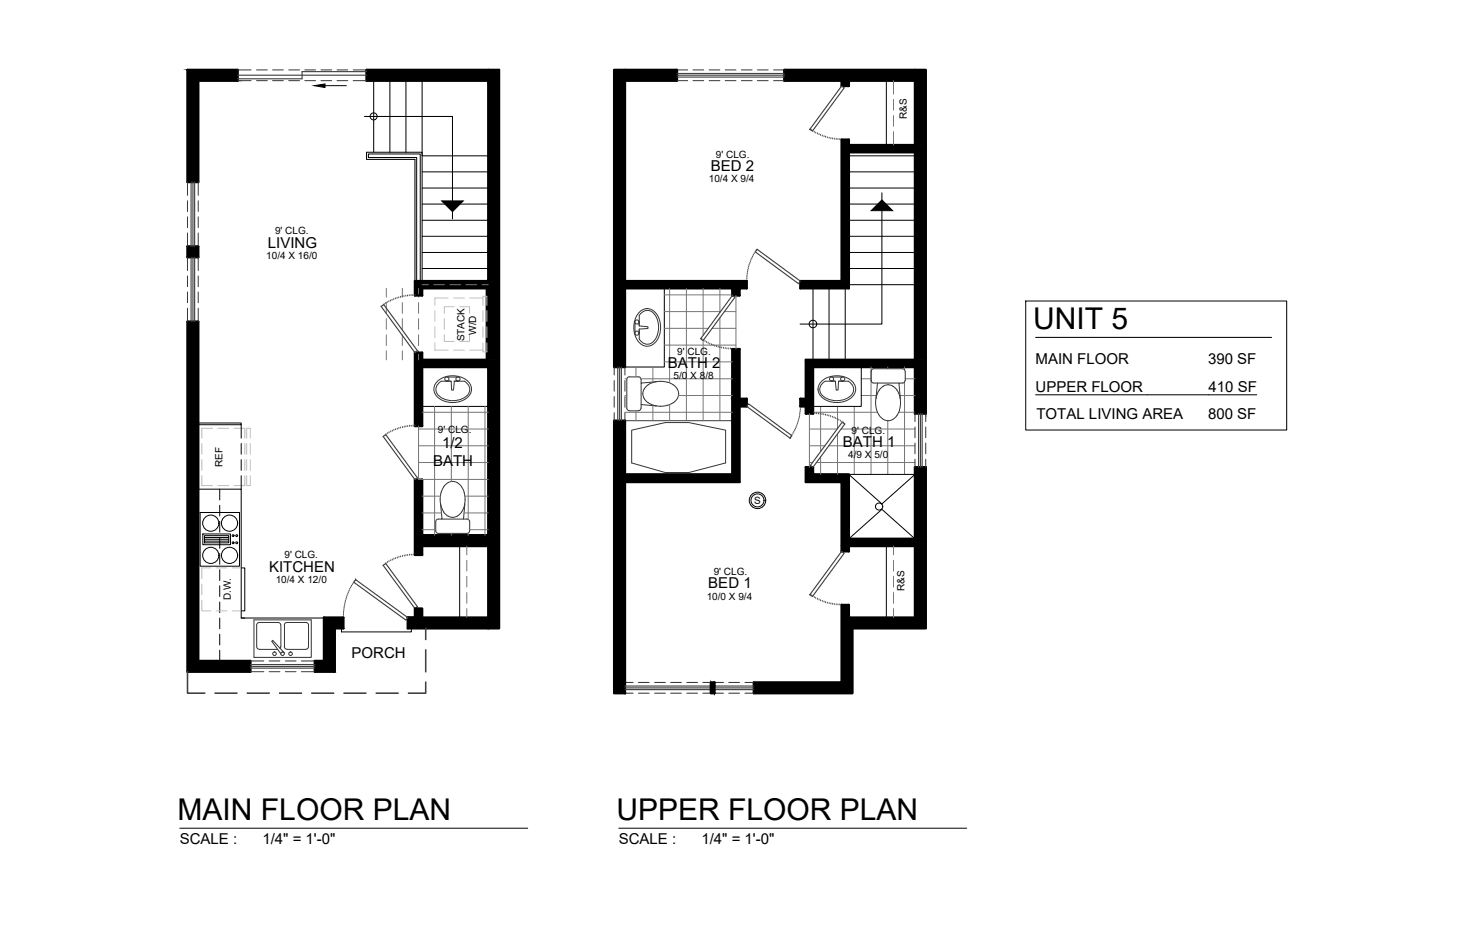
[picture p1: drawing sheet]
<svg xmlns="http://www.w3.org/2000/svg" width="432mm" height="279mm" viewBox="0 0 432 279" stroke-linecap="round" stroke-linejoin="round" font-family="sans-serif">
<!-- layer: M-TEXT -->
<g fill="#000" stroke="#000" stroke-width=".3">
<path d="M92.9 25.3l3.2-.5v1.1zM257.5 62.3l3.1-3.2 3.2 3.2zM122.6 161.4h2.2v2.7z"/>
<path d="M55.4 23.8l3.2 30v-30zM55.4 23.8l3.2 30h-3.2z"/>
<path d="M55.4 20.7l14.8 3.1v-3.1zM55.4 20.7l14.8 3.1h-14.8z"/>
<path d="M108.3 20.7l39.2 3.1v-3.1zM108.3 20.7l39.2 3.1h-39.2z"/>
<path d="M144.3 23.8l3.2 59.3v-59.3zM144.3 23.8l3.2 59.3h-3.2z"/>
<path d="M181.5 23.8l3.2 59.3v-59.3zM181.5 23.8l3.2 59.3h-3.2z"/>
<path d="M181.5 20.7l18.6 3.1v-3.1zM181.5 20.7l18.6 3.1h-18.6z"/>
<path d="M248.8 23.8l2.1 1.6v-1.6zM248.8 23.8l2.1 1.6h-2.1z"/>
<path d="M231.8 20.7l41.8 3.1v-3.1zM231.8 20.7l41.8 3.1h-41.8z"/>
<path d="M270.4 23.8l3.2 19.1v-19.1zM270.4 23.8l3.2 19.1h-3.2z"/>
<path d="M248.8 41.3l2.1 1.6v-1.6zM248.8 41.3l2.1 1.6h-2.1z"/>
<path d="M248.8 45l2.1 38.1v-38.1zM248.8 45l2.1 38.1h-2.1z"/>
<path d="M248.8 42.9l24.8 2.1v-2.1zM248.8 42.9l24.8 2.1h-24.8z"/>
<path d="M270.4 45l3.2 61.4v-61.4zM270.4 45l3.2 61.4h-3.2z"/>
<path d="M55.4 72.9l3.2 3.1v-3.1zM55.4 72.9l3.2 3.1h-3.2z"/>
<path d="M55.4 95.1l3.2 100.3v-100.3zM55.4 95.1l3.2 100.3h-3.2z"/>
<path d="M122.6 85.2l2.2 2.1v-2.1zM122.6 85.2l2.2 2.1h-2.2z"/>
<path d="M122.6 83.1l24.9 2.1v-2.1zM122.6 83.1l24.9 2.1h-24.9z"/>
<path d="M143.9 85.2l3.6 21.2v-21.2zM143.9 85.2l3.6 21.2h-3.6z"/>
<path d="M181.5 85.2l3.2 23.3v-23.3zM181.5 85.2l3.2 23.3h-3.2z"/>
<path d="M216.5 85.2l2.1 2.1v-2.1zM216.5 85.2l2.1 2.1h-2.1z"/>
<path d="M181.5 83.1l39.2 2.1v-2.1zM181.5 83.1l39.2 2.1h-39.2z"/>
<path d="M236.6 83.1l14.3 2.1v-2.1zM236.6 83.1l14.3 2.1h-14.3z"/>
<path d="M122.6 104.3l2.2 2.1v-2.1zM122.6 104.3l2.2 2.1h-2.2z"/>
<path d="M122.6 108.5l2.2 17.5v-17.5zM122.6 108.5l2.2 17.5h-2.2z"/>
<path d="M122.6 106.4l24.9 2.1v-2.1zM122.6 106.4l24.9 2.1h-24.9z"/>
<path d="M144.3 108.5l3.2 49.8v-49.8zM144.3 108.5l3.2 49.8h-3.2z"/>
<path d="M216.5 103.2l2.1 14.7v-14.7zM216.5 103.2l2.1 14.7h-2.1z"/>
<path d="M216.5 117.9l4.2 2.3v-2.3zM216.5 117.9l4.2 2.3h-4.2z"/>
<path d="M238.2 108.5l2.1 9.4v-9.4zM238.2 108.5l2.1 9.4h-2.1z"/>
<path d="M236.6 117.9l3.7 2.3v-2.3zM236.6 117.9l3.7 2.3h-3.7z"/>
<path d="M238.2 106.4l35.4 2.1v-2.1zM238.2 106.4l35.4 2.1h-35.4z"/>
<path d="M270.4 108.5l3.2 13.8v-13.8zM270.4 108.5l3.2 13.8h-3.2z"/>
<path d="M181.5 124.4l3.2 15.9v-15.9zM181.5 124.4l3.2 15.9h-3.2z"/>
<path d="M216.5 120.2l2.1 20.1v-20.1zM216.5 120.2l2.1 20.1h-2.1z"/>
<path d="M238.2 120.2l2.1 2.1v-2.1zM238.2 120.2l2.1 2.1h-2.1z"/>
<path d="M238.2 138.1l2.1 2.2v-2.2zM238.2 138.1l2.1 2.2h-2.1z"/>
<path d="M270.4 138.1l3.2 21.2v-21.2zM270.4 138.1l3.2 21.2h-3.2z"/>
<path d="M122.6 141.8l2.2 16.5v-16.5zM122.6 141.8l2.2 16.5h-2.2z"/>
<path d="M122.6 158.3l24.9 3.1v-3.1zM122.6 158.3l24.9 3.1h-24.9z"/>
<path d="M181.5 142.5l3.2 59.3v-59.3zM181.5 142.5l3.2 59.3h-3.2z"/>
<path d="M181.5 140.3l37.1 2.2v-2.2zM181.5 140.3l37.1 2.2h-37.1z"/>
<path d="M238.2 140.3l12.7 2.2v-2.2zM238.2 140.3l12.7 2.2h-12.7z"/>
<path d="M248.8 142.5l2.1 16.8v-16.8zM248.8 142.5l2.1 16.8h-2.1z"/>
<path d="M248.8 159.3l24.8 2.1v-2.1zM248.8 159.3l24.8 2.1h-24.8z"/>
<path d="M122.6 161.4v2.7h2.2zM122.6 164.1h2.2z"/>
<path d="M122.6 179.9l2.2 2.7v-2.7zM122.6 179.9l2.2 2.7h-2.2z"/>
<path d="M144.3 161.4l3.2 21.2v-21.2zM144.3 161.4l3.2 21.2h-3.2z"/>
<path d="M248.8 161.4l2.1 1.6v-1.6zM248.8 161.4l2.1 1.6h-2.1z"/>
<path d="M248.8 178.9l2.1 3.7v-3.7zM248.8 178.9l2.1 3.7h-2.1z"/>
<path d="M270.4 161.4l3.2 21.2v-21.2zM270.4 161.4l3.2 21.2h-3.2z"/>
<path d="M55.4 195.4l18.6 3.2v-3.2zM55.4 195.4l18.6 3.2h-18.6z"/>
<path d="M95.8 185.8l3.1 9.6v-9.6zM95.8 185.8l3.1 9.6h-3.1z"/>
<path d="M93 195.4l5.9 3.2v-3.2zM93 195.4l5.9 3.2h-5.9z"/>
<path d="M95.8 182.6l5.7 3.2v-3.2zM95.8 182.6l5.7 3.2h-5.7z"/>
<path d="M120.5 182.6l27 3.2v-3.2zM120.5 182.6l27 3.2h-27z"/>
<path d="M248.8 185.8l3.1 16v-16zM248.8 185.8l3.1 16h-3.1z"/>
<path d="M248.8 182.6l24.8 3.2v-3.2zM248.8 182.6l24.8 3.2h-24.8z"/>
<path d="M181.5 201.8l3.2 3.1v-3.1zM181.5 201.8l3.2 3.1h-3.2z"/>
<path d="M210.1 201.8l1.1 3.1v-3.1zM210.1 201.8l1.1 3.1h-1.1z"/>
<path d="M222.8 201.8l29.1 3.1v-3.1zM222.8 201.8l29.1 3.1h-29.1z"/>
</g>
<path d="M55.4 20.7h14.8v3.1h-11.6v30h-3.2zM108.3 20.7h39.2v165.1h-27v-3.2h2.1v-2.7h2.2v2.7h19.5v-21.2h-19.5v2.7h-2.2v-22.3h2.2v16.5h19.5v-49.8h-19.5v17.5h-2.2v-21.7h2.2v2.1h19.1v-21.2h-19.1v2.1h-2.2v-4.2h21.7v-59.3h-36zM181.5 20.7h18.6v3.1h-15.4v59.3h36v2.1h-2.1v2.1h-2.1v-2.1h-31.8v23.3h-3.2zM231.8 20.7h41.8v101.6h-3.2v-13.8h-30.1v13.8h-2.1v-2.1h-1.6v-2.3h1.6v-11.5h32.2v-61.4h-19.5v40.2h-14.3v-2.1h12.2v-41.8h2.1v1.6h19.5v-19.1h-19.5v1.6h-2.1v-1.6h-17zM55.4 72.9h3.2v3.1h-3.2zM55.4 95.1h3.2v100.3h15.4v3.2h-18.6zM181.5 124.4h3.2v15.9h31.8v-37.1h2.1v14.7h2.1v2.3h-2.1v22.3h-33.9v62.4h-3.2zM238.2 138.1h2.1v2.2h10.6v19h19.5v-21.2h3.2v47.7h-21.7v19.1h-29.1v-3.1h26v-22.9h2.1v3.7h19.5v-21.2h-19.5v1.6h-2.1v-20.5h-10.6zM95.8 182.6h5.7v3.2h-2.6v12.8h-5.9v-3.2h2.8zM210.1 201.8h1.1v3.1h-1.1z" fill="none" stroke="#000" stroke-width=".72"/>
<!-- layer: M-DETAIL -->
<g fill="none" stroke="#000" stroke-width=".3">
<path d="M107.7 34.4h26v25M110.4 23.8v21.2M115.2 23.8v21.2M120 23.8v21.2M124.8 23.8v22.3h19.5M262 23.8v19.1M124.8 55.6h19.5M124.8 50.8h19.5M250.9 55.6h19.5M250.9 50.8h19.5M250.9 46.1h19.5M124.8 60.3h19.5"/>
<path d="M124.8 65.1h19.5M124.8 69.9h19.5M124.8 74.6h19.5M124.8 79.4h19.5M133.7 62.6v2.1M250.9 60.3h19.5M250.9 65.1h19.5M250.9 69.9h19.5M250.9 74.6h19.5M250.9 79.4h19.5M122.6 83.1v-36h-14.3v-2.1h16.5v38.1M123.1 83.1v-36.5h-14.2v-1.1h15.3v37.6"/>
<path d="M240.3 85.2v21.2M245 85.2v21.2M249.8 85.2v21.2M250.9 84.2h19.5M306.1 99.8h69.7M59.1 151.5h11.7v15.9h-11.7zM59.9 157.9h8.2v3.2h-8.2zM60.5 158.4h7.1v2.1h-7.1zM60.5 158.9h7.1M60.5 159.4h7.1M60.5 160h7.1M260.6 149l9.8-8.7h-19.5l9.8 8.7"/>
<path d="M260.6 150.6l9.8 8.7M260.7 150.6l-9.8 8.7M71.3 167.9h1v12.7h-1M135.8 161.4v21.2M262 161.4v21.2M71.3 182.7h1M100.9 185.8v1h20.7v-1M53.1 244.9h102.9M182.9 244.9h102.8"/>
<circle cx="110.4" cy="34.4" r="1.04"/>
<circle cx="62.3" cy="154.7" r="2.39"/>
<circle cx="67.8" cy="154.7" r="2.39"/>
<circle cx="68.9" cy="158.4" r=".28"/>
<circle cx="70" cy="158.4" r=".28"/>
<circle cx="259.8" cy="149.8" r="1.06"/>
<circle cx="62.3" cy="164.2" r="2.39"/>
<circle cx="67.8" cy="164.2" r="2.39"/>
<circle cx="68.9" cy="160.5" r=".28"/>
<circle cx="70" cy="160.5" r=".28"/>
</g>
<!-- layer: M-DIM -->
<g fill="none" stroke="#767676" stroke-width=".3">
<path d="M264.1 23.8v4M264.1 29.4v3.2M264.1 34.2v3.2M264.1 38.9v4M114.2 85.2v2.7M114.2 89.5v3.1M114.2 94.2v3.2M114.2 99v3.2M118.9 85.2v2.7M118.9 89.5v3.1M118.9 94.2v3.2M118.9 99v3.2"/>
<path d="M123.7 85.2v2.7M123.7 89.5v3.1M123.7 94.2v3.2M123.7 99v3.2M124.8 84.2h1.8M128.2 84.2h3.2M133 84.2h3.1M137.7 84.2h3.2M142.5 84.2h1.8M114.2 103.7v2.7M118.9 103.7v2.7M123.7 103.7v2.7"/>
<path d="M138 161.4v2.7M138 165.7v3.1M138 170.4v3.2M138 175.2v3.2M138 179.9v2.7M264.1 161.4v2.7M264.1 165.7v3.1M264.1 170.4v3.2M264.1 175.2v3.2M264.1 179.9v2.7"/>
</g>
<!-- layer: M-PLUMB -->
<g fill="none" stroke="#333" stroke-width=".3">
<path d="M187.7 95.1v3.5M188.7 92.6a3.2 3.2 0 0 1 5.6 .6 6.8 6.8 0 0 1-1.6 8.8 3.5 3.5 0 0 1-4.8-2.4 7.2 7.2 0 0 1 .8-7zM188.9 95.2v1M188.9 97.6v1M188.9 93.3a2.74 2.74 0 0 1 2.8-1.5 2.74 2.74 0 0 1 2.4 2.1 6.3 6.3 0 0 1-1.6 7.5 2.58 2.58 0 0 1-3.6-1.2M188.9 96.4l2.6 .2v.5l-2.6 .2M188.9 93.4v3M188.9 97.3v2.9M129.5 112.5a6.7 6.7 0 0 1 9.5 1.2 3.5 3.5 0 0 1-2.4 4.8 6.6 6.6 0 0 1-8-2.1 3.1 3.1 0 0 1 .9-3.9zM132 111.5h3.5M133.4 112.7l.1 2.6h.5l.3-2.6M133.4 112.7h-3a2.74 2.74 0 0 0-1.6 2.8 2.74 2.74 0 0 0 2.2 2.4 6.3 6.3 0 0 0 7.5-1.5 2.58 2.58 0 0 0-1.2-3.7"/>
<path d="M134.2 112.7h3M188.7 111.4a.78 .78 0 0 1 .7 .8l.1 1.1M188.7 111.4h-2.7a.78 .78 0 0 0-.7 .8v8.5a.78 .78 0 0 0 .7 .7M191.5 119a7.1 7.1 0 0 0 5.9 .8M193.9 112.8a3.9 3.9 0 0 0-3.8 4.3l.5 1.1 .9 .9M193.9 112.9l1.8-.1 1.7 .2M193.9 112.9l-4.4 .4v6.3M197.4 113l1.6 .8M199 119l-1.6 .8M199 113.8a3 3 0 0 1 0 5.3M243.1 112.5a6.7 6.7 0 0 1 9.5 1.2 3.5 3.5 0 0 1-2.5 4.8 6.6 6.6 0 0 1-8-2.1 3.1 3.1 0 0 1 1-3.9zM245.7 111.5h3.4"/>
<path d="M246.9 112.7l.2 2.6h.6l.1-2.6M246.9 112.7h-3a2.74 2.74 0 0 0-1.6 2.8 2.74 2.74 0 0 0 2.2 2.4 6.3 6.3 0 0 0 7.5-1.5 2.58 2.58 0 0 0-1.3-3.7M247.8 112.7h2.9M258.3 109a.78 .78 0 0 0-.8 .8v2.7a.78 .78 0 0 0 .8 .8M258.3 109h8.4a.78 .78 0 0 1 .8 .8M258.3 113.3h1M265.7 113.3h-6.4l-.4 4.4M266 117.7l.1 1.8-.2 1.7M266 117.7a3.9 3.9 0 0 0-4.2-3.8 5.8 5.8 0 0 0-2.8 6.9l.1 .4M267.5 112.5a.78 .78 0 0 1-.8 .8h-1l.4 4.4M267.5 109.8v2.7M184.7 124.4h31.8v15.9h-31.8z"/>
<path d="M186.1 121.5h2.6M186.7 127.2l9.9-2.3h7l10.9 2.3v9.7l-10.9 2.8h-7l-9.9-2.8zM193.9 120l-4.4-.4-.1 1a.78 .78 0 0 1-.7 .8M259.1 121.2l.8 1.6M259.9 122.8a2.99 2.99 0 0 0 5.2 0M265.9 121.2l-.8 1.6M129.6 153.5a.78 .78 0 0 0-.8 .8v2.6a.78 .78 0 0 0 .8 .8M130.2 149a5.3 5.3 0 0 0 2.2 3.6M131.2 143.9l-.8 1.7-.3 1.6 .5 6.3h-1M132.4 142.7l-1.3 1.2M132.4 142.7a2.94 2.94 0 0 1 4 1.2M136.4 143.9l.8 1.7"/>
<path d="M137 153.5h1a.78 .78 0 0 1 .8 .8v2.6a.78 .78 0 0 1-.8 .8h-8.4M137.2 145.6l.2 1.6-.1 1.8M137.4 149a3.9 3.9 0 0 1-4.3 3.9l-.7-.3M137.4 149l-.4 4.5h-6.4M75.1 183.3h16.9v11.1h-16.9zM75.9 191.2a.78 .78 0 0 0 .7 .8M75.9 184.8v6.4M76.6 184a.78 .78 0 0 0-.7 .8M76.7 184h5.5M76.7 192h5.3M82.2 184a.78 .78 0 0 1 .8 .8M83 191.2l-.3 .5"/>
<path d="M83 184.8v6.4M84 184.8a.78 .78 0 0 1 .8-.8h5.6a.78 .78 0 0 1 .8 .8M84 191.2a.86 .86 0 0 0 .8 .8h5.6a.78 .78 0 0 0 .8-.8M84.1 193.1l-3.5-3.8-.3 .3 2.7 3.7M84.1 184.8v6.4M91.2 184.8v6.4"/>
<circle cx="188.2" cy="95.2" r=".61"/>
<circle cx="188.2" cy="98.5" r=".61"/>
<circle cx="132.1" cy="112" r=".61"/>
<circle cx="135.4" cy="112" r=".61"/>
<circle cx="245.8" cy="112" r=".61"/>
<circle cx="249.1" cy="112" r=".61"/>
<circle cx="81.1" cy="193.3" r=".53"/>
<circle cx="83.5" cy="193.3" r=".53"/>
<circle cx="85.9" cy="193.3" r=".53"/>
</g>
<!-- layer: M-CAB -->
<path d="M196.3 85.2v23.3h-11.6M254.6 108.5v11.7h-14.3M58.6 125.1h12.7v.5h-12.7M124.8 120.2h19.5M58.6 144.6h12.7v38.1h24.5" fill="none" stroke="#000" stroke-width=".3"/>
<!-- layer: M-GLAZE -->
<g fill="none" stroke="#767676" stroke-width=".3">
<path d="M196.3 97.1h13M196.3 92.1h16.7M196.3 87.2h20.2M197.9 85.2v28M202.9 85.2v39.2M207.8 85.2v13.9M210.5 97.1h7M212.8 85.2v7.1M212.8 93.9v30.5M214.1 92.1h3.4M217.5 87.3v15.9M184.7 116.9h.6"/>
<path d="M184.7 112h.6M188 108.5v2.9M189.4 112h27.1M193 108.5v4.5M193 119.9v4.5M196.3 102h21.2M196.3 107h20.2M197.9 119.7v4.7M200.5 116.9h16M207.8 100.7v23.7M254.6 116.9h4.4M254.6 112h2.9"/>
<path d="M257.4 108.5v31.8M262.4 108.5v.5M266 116.9h4.4M267.3 108.5v.8M267.3 113v27.3M267.5 112h2.9M123.7 136.8h20.6M123.7 131.8h20.6M123.7 126.8h20.6M123.7 126v15.8M124.8 121.9h19.5M128.4 120.2v38.1"/>
<path d="M133.4 120.2v22.2M138.4 120.2v33.4M143.3 120.2v38.1M184.7 121.9h31.8M188 121.5v2.9M239.2 136.8h1M239.2 131.8h4.6M239.2 126.8h8.2M239.2 122.3v15.8M240.3 121.9h19M241.3 136.8h29.1M242.5 120.2v13.3"/>
<path d="M242.5 135.1v5.2M244.9 131.8h25.5M247.5 120.2v6.5M247.5 128.3v12M248.6 126.8h21.8M252.5 120.2v20.1M262.4 124.4v15.9M265.6 121.9h4.8M123.7 141.7h20.6M124.8 156.6h4M124.8 151.7h5.7M124.8 146.7h5.4"/>
<path d="M133.4 157.7v.6M137.2 151.7h7.1M137.5 146.7h6.8M138.4 157.7v.6M138.8 156.6h5.5"/>
</g>
<!-- layer: M-HIDDEN -->
<g fill="none" stroke="#bdbdbd" stroke-width=".3">
<path d="M128.5 91.8v3.2M128.5 96.6v3.2M131.3 99v1.9h2.9M131.3 94.2v3.2M132.5 88.1h-4v2.2M134.1 88.1h3.1M134.2 90.7h-2.9v1.9M135.8 90.7h3v1.9M138.8 99v1.9h-3M138.8 94.2v3.2M138.8 88.1h3.9M142.7 90.3v-2.7h1.2v2.7"/>
<path d="M142.7 91.8v3.2M142.7 96.6v3.2M143.9 91.8v3.2M143.9 96.6v3.2M128.5 101.4v2.1h4M134.1 103.5h3.1M138.8 103.5h3.9M142.7 101.4v2.6h1.2v-2.6M59.6 131.1v3.2M59.6 135.9v3.2M62.8 126.6h-3.2v3M64.4 126.6h3.2"/>
<path d="M69.2 126.6h3.1v3M72.3 131.1v3.2M72.3 135.9v3.2M72.9 129.6v-3h1.1v3M72.9 131.1v3.2M72.9 135.9v3.2M74 131.1v3.2M74 135.9v3.2M59.6 140.6v3h3.2M64.4 143.6h3.2M72.3 140.6v3h-3.1M72.9 140.6v3h1.1v-3"/>
<path d="M59.6 177.4v3.2h2.7M59.6 172.7v3.2M62.3 167.9h-2.7v3.2M63.9 167.9h3.2M68.7 167.9h2.6M63.9 180.6h3.2M68.7 180.6h2.6"/>
</g>
<!-- layer: M-HBM -->
<g fill="none" stroke="#333" stroke-width=".3">
<path d="M70.2 20.7h4M70.2 23.8h4M75.8 20.7h3.2M75.8 23.8h3.2M80.6 20.7h3.1M80.6 23.8h3.1M85.3 20.7h3.2M85.3 23.8h3.2M90.1 20.7h3.2M90.1 23.8h3.2M94.9 20.7h3.1M94.9 23.8h3.1"/>
<path d="M99.6 20.7h3.2M99.6 23.8h3.2M104.4 20.7h3.9M104.4 23.8h3.9M200.1 20.7h3.1M200.1 23.8h3.1M204.8 20.7h3.2M204.8 23.8h3.2M209.6 20.7h3.2M209.6 23.8h3.2M214.3 20.7h3.2M214.3 23.8h3.2"/>
<path d="M219.1 20.7h3.2M219.1 23.8h3.2M223.9 20.7h3.1M223.9 23.8h3.1M228.6 20.7h3.2M228.6 23.8h3.2M55.4 53.8v4M55.4 59.4v3.1M58.6 53.8v4M58.6 59.4v3.1M55.4 64.1v3.2M55.4 68.9v4"/>
<path d="M55.4 76v4M58.6 64.1v3.2M58.6 68.9v4M58.6 76v4M55.4 81.6v3.2M55.4 86.3v3.2M55.4 91.1v4M58.6 81.6v3.2M58.6 86.3v3.2M58.6 91.1v4M181.5 108.5v2.4M181.5 112.5v3.2"/>
<path d="M181.5 117.2v3.2M184.7 108.5v2.4M184.7 112.5v3.2M184.7 117.2v3.2M181.5 122v2.4M184.7 122v2.4M270.4 122.3v2.3M270.4 126.3v3.1M270.4 131v3.2M270.4 135.8v2.3M273.6 122.3v2.3M273.6 126.3v3.1"/>
<path d="M273.6 131v3.2M273.6 135.8v2.3M74 195.4h4M74 198.6h4M79.5 195.4h3.2M79.5 198.6h3.2M84.3 195.4h3.2M84.3 198.6h3.2M89.1 195.4h3.9M89.1 198.6h3.9M184.7 204.9h2.4M184.7 201.8h2.4"/>
<path d="M188.7 204.9h3.2M188.7 201.8h3.2M193.5 204.9h3.1M193.5 201.8h3.1M198.2 204.9h3.2M198.2 201.8h3.2M203 204.9h3.2M203 201.8h3.2M207.7 204.9h2.4M207.7 201.8h2.4M211.2 204.9h2.6M211.2 201.8h2.6"/>
<path d="M215.4 204.9h3.2M215.4 201.8h3.2M220.2 204.9h2.6M220.2 201.8h2.6"/>
</g>
<!-- layer: M-DOR -->
<g fill="none" stroke="#404040" stroke-width=".34">
<path d="M70.2 22.2h38.1M108.3 21.2h-19v2.1h-19.1M200.1 22.2h31.7M200.1 21.7h31.7M200.1 22.8h31.7M248.8 25.4l.7 .6-9.4 12.7-.7-.5zM56.5 53.8v19.1M57 53.8v19.1M57.5 53.8v19.1M56.5 76v19.1M57 76v19.1M57.5 76v19.1"/>
<path d="M223.8 73.7l12.8 9.4-.6 .8-12.8-9.4zM112.6 90.6l.8-.5 10 13.6-.8 .6zM216.5 87.3l.7 .6-9.4 12.8-.7-.6zM182.6 108.5v15.9M183.1 108.5v15.9M183.6 108.5v15.9M221.2 119.4l12.8 9.4-.5 .8-12.8-9.4zM113.2 129l.8-.5 9.4 12.8-.8 .5zM248.9 124.8l.8 .6-9.4 12.7-.8-.5zM271.5 122.3v15.8M272 122.3v15.8M272.5 122.3v15.8"/>
<path d="M105.1 171.4l15.4 11.2-.5 .8-15.4-11.3zM113.2 167.1l.8-.5 9.4 12.8-.8 .5zM248.8 163l.7 .5-9.4 12.9-.7-.6zM74 197h19M74 197.5h19M74 196.5h19M184.7 203.4h25.4M184.7 202.8h25.4M184.7 203.9h25.4M211.2 203.4h11.6M211.2 202.8h11.6M211.2 203.9h11.6"/>
</g>
<!-- layer: M-PSWING -->
<g fill="none" stroke="#4d4d4d" stroke-width=".3">
<path d="M239.7 38.5h.1M240.2 38.8h.1M240.7 39.1h.1M241.1 39.3h.1M241.6 39.6h.1M242.1 39.8h.1M242.5 40h.1M243 40.2h.1M243.5 40.4h.1M244 40.6h.1M244.5 40.7h.1M245.1 40.9h.1"/>
<path d="M245.6 41h.1M246.1 41.1h.1M246.6 41.2h.1M247.1 41.2h.1M247.7 41.2h.1M248.2 41.3h.1M221 79.9h.1M221.1 79.4h.1M221.3 78.9h.1M221.4 78.4h.1M221.6 77.9h.1M221.8 77.4h.1"/>
<path d="M222 76.9h.1M222.2 76.4h.1M222.4 76h.1M222.7 75.5h.1M222.9 75h.1M223.2 74.6h.1M223.5 74.1h.1M113.5 90h.1M114 89.7h.1M114.4 89.5h.1M114.9 89.2h.1M115.4 89h.1"/>
<path d="M115.9 88.8h.1M116.4 88.6h.1M116.8 88.4h.1M117.3 88.2h.1M117.9 88.1h.1M118.4 87.9h.1M118.9 87.8h.1M119.4 87.7h.1M119.9 87.6h.1M120.4 87.5h.1M120.9 87.4h.1M121.5 87.4h.1"/>
<path d="M122 87.4h.1M122.6 87.3h.1M220.7 82.6h.1M220.8 81.5h.1M220.8 82h.1M220.9 81h.1M220.9 80.4h.1M207.4 100.4h.1M207.9 100.7h.1M208.4 101h.1M208.8 101.3h.1M209.3 101.5h.1"/>
<path d="M209.8 101.7h.1M210.3 102h.1M210.7 102.1h.1M211.2 102.3h.1M211.8 102.5h.1M212.3 102.6h.1M212.8 102.8h.1M213.3 102.9h.1M213.8 103h.1M214.3 103.1h.1M214.8 103.1h.1M215.4 103.2h.1"/>
<path d="M215.9 103.2h.1M114.1 128.5h.1M114.6 128.2h.1M115 127.9h.1M115.5 127.7h.1M116 127.5h.1M116.4 127.2h.1M116.9 127.1h.1M117.4 126.9h.1M117.9 126.7h.1M118.4 126.5h.1M119 126.4h.1"/>
<path d="M119.5 126.3h.1M120 126.2h.1M120.5 126.1h.1M121 126h.1M121.5 126h.1M122.1 126h.1M122.6 126h.1M233.8 129.2h.1M234.1 128.7h.1M234.4 128.2h.1M234.6 127.8h.1M234.9 127.3h.1"/>
<path d="M235.1 126.8h.1M235.3 126.4h.1M235.5 125.9h.1M235.7 125.4h.1M235.8 124.9h.1M236 124.3h.1M236.1 123.8h.1M236.3 123.3h.1M236.3 122.8h.1M236.4 122.3h.1M236.5 121.8h.1M236.5 121.3h.1"/>
<path d="M236.6 120.7h.1M240.8 122.3h.1M241.3 122.3h.1M241.9 122.4h.1M242.4 122.4h.1M243 122.5h.1M243.5 122.6h.1M244 122.7h.1M244.5 122.9h.1M245 123h.1M245.5 123.2h.1M246 123.4h.1"/>
<path d="M246.5 123.5h.1M247 123.8h.1M247.4 124h.1M247.9 124.2h.1M248.4 124.5h.1M248.8 124.8h.1M249.3 125.1h.1M101.7 179.8h.1M101.8 179.3h.1M101.9 178.7h.1M102 178.2h.1M102.1 177.7h.1"/>
<path d="M102.3 177.2h.1M102.4 176.7h.1M102.6 176.2h.1M102.8 175.7h.1M103 175.2h.1M103.2 174.8h.1M103.4 174.3h.1M103.6 173.8h.1M103.9 173.3h.1M104.1 172.9h.1M104.4 172.4h.1M104.7 172h.1"/>
<path d="M105.1 171.4h.1M114.1 166.6h.1M114.6 166.3h.1M115 166h.1M115.5 165.8h.1M116 165.6h.1M116.4 165.3h.1M116.9 165.2h.1M117.4 165h.1M117.9 164.8h.1M118.4 164.6h.1M119 164.5h.1"/>
<path d="M119.5 164.4h.1M120 164.3h.1M120.5 164.2h.1M121 164.1h.1M121.5 164.1h.1M122.1 164.1h.1M122.6 164.1h.1M239.7 176.1h.1M240.2 176.4h.1M240.7 176.7h.1M241.1 176.9h.1M241.6 177.2h.1"/>
<path d="M242.1 177.4h.1M242.5 177.6h.1M243 177.8h.1M243.5 178h.1M244 178.2h.1M244.5 178.3h.1M245.1 178.4h.1M245.6 178.6h.1M246.1 178.7h.1M246.6 178.7h.1M247.1 178.8h.1M247.7 178.8h.1"/>
<path d="M248.2 178.9h.1M101.5 181.4h.1M101.5 181.9h.1M101.6 180.9h.1M101.6 180.3h.1"/>
</g>
<!-- layer: M-CABH -->
<g fill="none" stroke="#000" stroke-width=".3">
<path d="M71.3 125.6v4M71.3 131.1v3.2M71.3 135.9v3.2M64.9 144.6v3.2M64.9 149.4v3.2M64.9 154.1v3.2M64.9 158.9v3.2M71.3 140.6v4M64.9 163.7v3.1M64.9 168.5v3.1M64.9 173.2v3.2M64.9 178v3.2"/>
<path d="M64.9 182.7v3.2M64.9 187.5v3.2M64.9 192.2v3.2"/>
</g>
<!-- layer: M-DETAIL -->
<path d="M130.6 59.4h6.3l-3.2 3.2z" fill="#000" stroke="#000" stroke-width=".3"/>
<!-- layer: M-TEXT -->
<g fill="none" stroke="#000" stroke-width=".3">
<path d="M96.1 25.3h6.3M260.6 57v2.1M260.6 62.3v33.5h-24.1M303.1 89h77.2v38.1h-77.2zM306.1 116.7h65.3"/>
<circle cx="240.3" cy="95.8" r="1.12"/>
</g>
<g fill="#000">
<circle cx="184.7" cy="201.8" r=".36"/>
<circle cx="184.7" cy="204.9" r=".36"/>
</g>
<!-- layer: M-DIM -->
<g fill="none" stroke="#000" stroke-width=".3">
<circle cx="223.9" cy="147.9" r="1.93"/>
<circle cx="223.9" cy="147.9" r="2.43"/>
</g>
<!-- layer: M-EDGE -->
<path d="M55.4 198.6v6.3h5.1M125.8 185.8v3.2M125.8 192.2v6.4M63.6 204.9h6.4M73.2 204.9h6.3M82.7 204.9h6.3M92.2 204.9h6.4M101.7 204.9h6.4M111.3 204.9h6.3M125.8 201.7v3.2h-5" fill="none" stroke="#404040" stroke-width=".47"/>
<g font-size="8.9">
<text x="305.4" y="97.3">UNIT 5</text>
<text x="52.5" y="242.5">MAIN FLOOR PLAN</text>
<text x="182.2" y="242.5">UPPER FLOOR PLAN</text>
</g>
<g font-size="4.4">
<text x="210.1" y="50.5">BED 2</text>
<text x="79.2" y="73.3">LIVING</text>
<text x="306.1" y="107.8">MAIN FLOOR</text>
<text x="357" y="107.8">390 SF</text>
<text x="197.4" y="108.7">BATH 2</text>
<text x="306.1" y="115.8">UPPER FLOOR</text>
<text x="357.2" y="115.8">410 SF</text>
<text x="306.3" y="123.8">TOTAL LIVING AREA</text>
<text x="357" y="123.8">800 SF</text>
<text x="128" y="137.9">BATH</text>
<text x="130.6" y="132.5">1/2</text>
<text x="249.1" y="132.1">BATH 1</text>
<text x="79.5" y="169.1">KITCHEN</text>
<text x="209.3" y="173.9">BED 1</text>
<text x="103.9" y="194.5">PORCH</text>
<text x="53.1" y="249.6">SCALE :</text>
<text x="77.5" y="249.6">1/4&quot; = 1'-0&quot;</text>
<text x="182.9" y="249.6">SCALE :</text>
<text x="207.3" y="249.6">1/4&quot; = 1'-0&quot;</text>
</g>
<g font-size="3">
<text x="268" y="35.2" transform="rotate(-90 268 35.2)">R&amp;S</text>
<text x="211.6" y="46.7">9' CLG.</text>
<text x="209.5" y="53.9">10/4 X 9/4</text>
<text x="81.3" y="69.3">9' CLG.</text>
<text x="78.7" y="76.6">10/4 X 16/0</text>
<text x="137.3" y="100.9" transform="rotate(-90 137.3 100.9)">STACK</text>
<text x="140.8" y="99" transform="rotate(-90 140.8 99)">W/D</text>
<text x="200.2" y="104.8">9' CLG.</text>
<text x="199.1" y="112.1">5/0 X 8/8</text>
<text x="129.4" y="128.2">9' CLG.</text>
<text x="251.7" y="128.3">9' CLG.</text>
<text x="250.7" y="135.5">4/9 X 5/0</text>
<text x="65.7" y="138.1" transform="rotate(-90 65.7 138.1)">REF</text>
<text x="222.9" y="149">S</text>
<text x="84.1" y="165.1">9' CLG.</text>
<text x="81.5" y="172.3">10/4 X 12/0</text>
<text x="210.9" y="170.1">9' CLG.</text>
<text x="68.2" y="177.4" transform="rotate(-90 68.2 177.4)">D.W.</text>
<text x="208.9" y="177.3">10/0 X 9/4</text>
<text x="267.3" y="174.8" transform="rotate(-90 267.3 174.8)">R&amp;S</text>
</g>
</svg>
